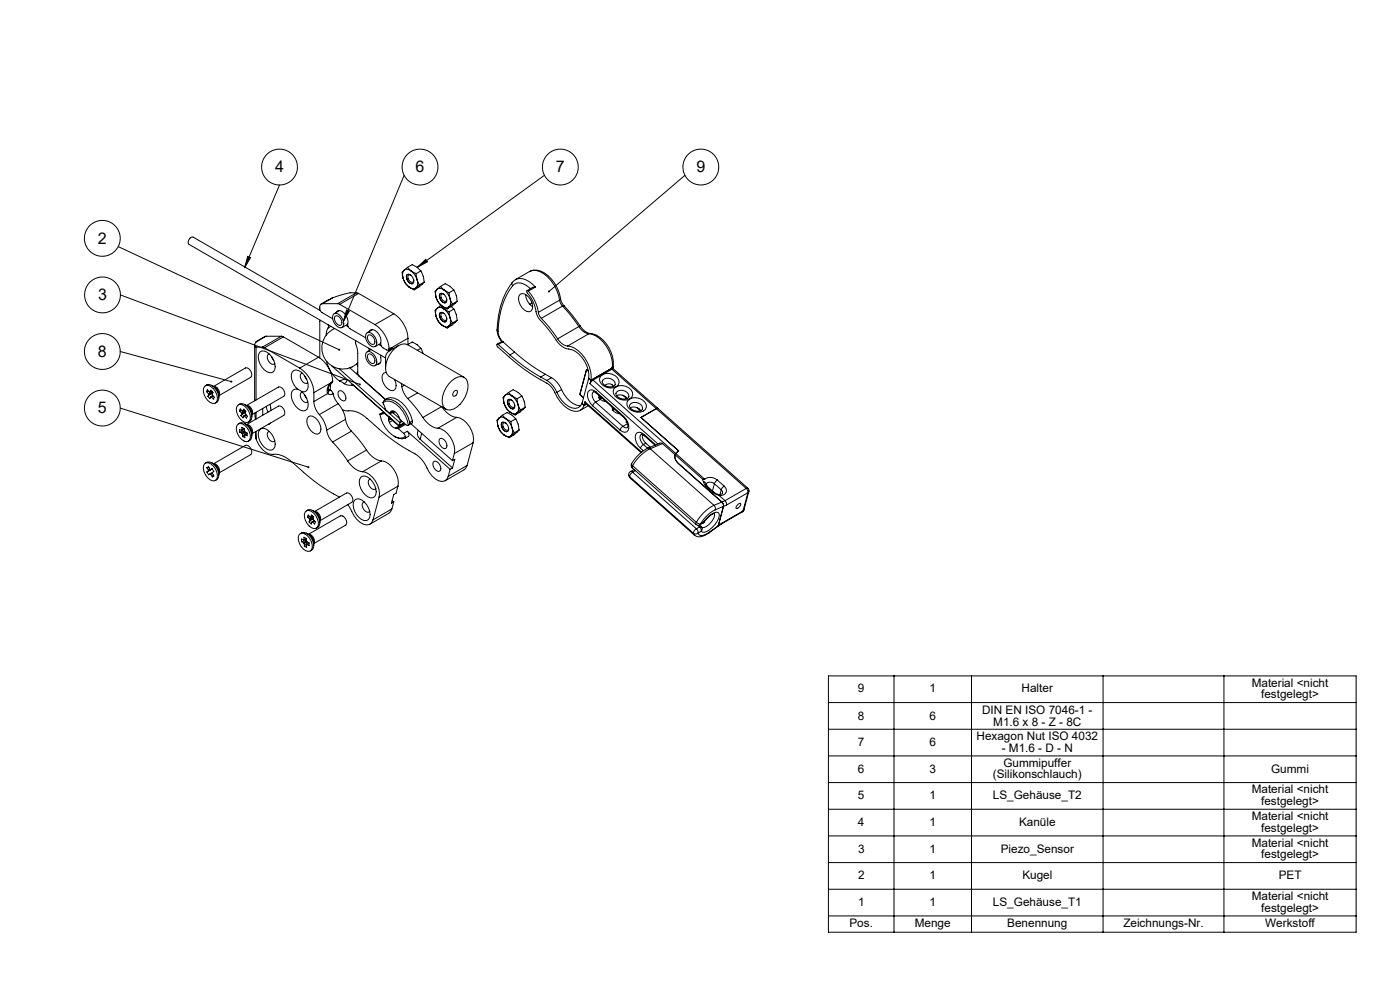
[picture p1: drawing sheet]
<svg xmlns="http://www.w3.org/2000/svg" width="420mm" height="297mm" viewBox="0 0 420 297" stroke-linecap="round" stroke-linejoin="round" font-family="sans-serif">
<g fill="none" stroke="#000" stroke-width=".3">
<path d="M83.9 55.4l-10.5 24.9M121.2 52.5l-18.2 43.8M163.3 52.5l-38.1 27.6M205.5 52.5l-40.8 34.8M35.5 73.9l66.2 30.9M74.3 76.9l.9 .3-1.8 3.1zM36.1 88.4l71.8 26.8M96.1 93.1l-38.1-22a1.44 1.44 0 0 0-1.3 2.1l59 34.1M96.1 96l-.2 .4v10.9M96.7 91a1.55 1.55 0 0 0-.1 2.7l3.2 1.8M98.4 97.3v1M98.4 98.3l-.4 .9-.2 1.2"/>
<path d="M98.6 89.8l-2.2 1.3M99.3 97.8l-.9 .5M99.8 89.2l-3.1 1.8M99.8 89.2l-1.2 .7M100.3 94a2.86 2.86 0 0 1 2.7 3.7l-.3 .5a2.86 2.86 0 0 1-2.8-3.8zM100.4 98.5a6.3 6.3 0 0 0-2.8 9.3 6.3 6.3 0 0 0 9.7 1M100.7 94.7a1.85 1.85 0 0 1 1.6 2.8 1.85 1.85 0 0 1-1.6-2.8zM100.9 93.6l.4-.5a3.1 3.1 0 0 1 3 4 1.46 1.46 0 0 0 .7 1.4l4.7 2.7M101.3 91l.6 .2M101.3 91h-4.6M101.9 93.1l-1.6 .9M101.9 91.2l10.6 6.1"/>
<path d="M103.8 97.5l.7 .4M104 92.9l.8 .3-1.8 3.1zM104.3 97.2l-1.6 1M107 87.7l.6 .2M107 87.7a18.8 18.8 0 0 0-7.2 1.5M107 87.7l-5.7 3.3M107.6 87.9l-5.7 3.3M107.6 87.9l10.5 6.1M110.2 99.7a2.86 2.86 0 0 1 2.7 3.7l-.3 .5a2.4 2.4 0 0 1-2.8-2.3v-1.5zM110.8 99.3l.4-.4a3.1 3.1 0 0 1 3 3.9 1.46 1.46 0 0 0 .7 1.4l1.1 .7a.44 .44 0 0 0 .5 0 .44 .44 0 0 0 .2-.5M111.8 98.8l-1.6 .9M112.5 97.3a9.4 9.4 0 0 1 4.2 7.1"/>
<path d="M118.1 94a9.4 9.4 0 0 1 4.3 7.4M118.1 94l-5.6 3.3M120.9 83.4a5.2 5.2 0 0 0 1.8 2.6M120.9 83.4l.7 1.6 1.1 1M121.2 81a1.63 1.63 0 0 1 2.1 .2M121.2 81a2.41 2.41 0 0 0-.3 2.4M121.2 81l-.6 .6 .3 1.8M122.2 82.2a1.85 1.85 0 0 1 1.6 2.8 1.85 1.85 0 0 1-1.6-2.8zM122.2 80.1l1.1 1.1M122.2 80.1l-1 .9M122.2 82.2a1.87 1.87 0 0 0 1.6 2.8M122.7 86a1.63 1.63 0 0 0 2.1 .2"/>
<path d="M122.7 86l1.5 .9M123.3 81.2a5.2 5.2 0 0 1 1.8 2.6M123.3 81.2l1.5 .8M123.3 82.5l-.7-.1a1.44 1.44 0 0 0 1.3 2.2l.2-.7M124.8 82l.3 1.8M124.8 86.2l-.6 .7M125.1 83.8a2.41 2.41 0 0 1-.3 2.4M125.1 83.8l.7 1.6M125.2 80.1l2.5-2.4 .6 .8zM125.2 80.1l-1.5-.8-1.5 .8M125.2 80.1l1.1 1.1M125.8 85.4l-1 .8"/>
<path d="M126.3 81.2a6.9 6.9 0 0 1 1 3.4M126.3 81.2l-1.5 .8M127.3 84.6l-1.6 1.4-1.5 .9M127.3 84.6l-1.5 .8M130.8 89.1a5.2 5.2 0 0 0 1.8 2.7M130.8 89.1l.7 1.6 1.1 1.1M130.8 94.8a5.2 5.2 0 0 0 1.8 2.7M130.8 94.8l.7 1.6 1.1 1.1M131.1 86.7a1.63 1.63 0 0 1 2.1 .2M131.1 86.7a2.41 2.41 0 0 0-.3 2.4M131.1 86.7l-.6 .6 .3 1.8M131.1 92.4a1.63 1.63 0 0 1 2.1 .2"/>
<path d="M131.1 92.4a2.41 2.41 0 0 0-.3 2.4M131.1 92.4l-.6 .6 .3 1.8M132.1 87.9a1.85 1.85 0 0 1 1.6 2.8 1.85 1.85 0 0 1-1.6-2.8zM132.1 93.7a1.85 1.85 0 0 1 1.6 2.7 1.85 1.85 0 0 1-1.6-2.7zM132.1 85.9l1.1 1M132.1 85.9l1.5-.9 1.5 .9 1.1 1M132.1 91.6l1.1 1M132.1 85.9l-1 .8M132.1 91.6l-1 .8M132.1 87.9a1.87 1.87 0 0 0 1.6 2.8M132.1 93.7a1.87 1.87 0 0 0 1.6 2.7M132.3 91.5l-.2 .1"/>
<path d="M132.6 91.8a1.63 1.63 0 0 0 2.1 .2M132.6 91.8l1.5 .8M132.6 97.5a1.63 1.63 0 0 0 2.1 .2M132.6 97.5l1.5 .8M133.2 86.9a5.2 5.2 0 0 1 1.8 2.6M133.2 92.6a5.2 5.2 0 0 1 1.8 2.7M133.2 86.9l1.5 .8M133.2 92.6l1.5 .9M133.2 88.3l-.7-.2a1.44 1.44 0 0 0 1.3 2.2l.2-.7M133.2 94l-.7-.2a1.44 1.44 0 0 0 1.3 2.2l.2-.7M134.7 87.7l.3 1.8M134.7 93.5l.3 1.8"/>
<path d="M134.7 92l-.6 .6M134.7 97.7l-.6 .6M135 89.5a2.41 2.41 0 0 1-.3 2.5M135 89.5l.7 1.6M135 95.3a2.41 2.41 0 0 1-.3 2.4M135 95.3l.7 1.5M135.4 91.9l.8 .7M135.7 91.1l-1 .9M135.7 96.8l-1 .9M136.2 86.9a6.9 6.9 0 0 1 1 3.4M136.2 92.6a6.9 6.9 0 0 1 1 3.4M136.2 86.9l-1.5 .8"/>
<path d="M136.2 92.6l-1.5 .9M137.2 90.3l-1.6 1.5-1.5 .8M137.2 96l-1.6 1.5-1.5 .8M137.2 90.3l-1.5 .8M137.2 96l-1.5 .8M149.1 98.9a5.1 5.1 0 0 0 1.5 3.5M149.1 98.9l.3 .4M149.4 99.3a4.4 4.4 0 0 0 1.5 3.1M153.7 84.6a23.3 23.3 0 0 0-4.6 14.3M153.7 84.6l-.1 .5 .2 .5M153.8 85.6a22.9 22.9 0 0 0-4.4 13.7M153.8 85.6a3 3 0 0 1 4.2 0l1.1 .9"/>
<path d="M154.8 83.8l-1.1 .8M156.1 88.2a2.1 2.1 0 0 1 2.6 1 3.4 3.4 0 0 1 .6 4 2.1 2.1 0 0 1-2.7-1 3.4 3.4 0 0 1-.5-4zM157.7 88.3a4.7 4.7 0 0 0 2.1 3.6M158.5 87.3l-.4-.2-.1 .4a13.2 13.2 0 0 1 3.1 6.9 11.9 11.9 0 0 0 2.9 3.7l1.2 1.5a13.4 13.4 0 0 0 4 4.6l.4 .2a8 8 0 0 1 7 9M158.5 87.3a12.2 12.2 0 0 1 3 6.3M158.8 81.4a4.6 4.6 0 0 1 5.6 1.2 11.6 11.6 0 0 1 3.8 6.9M159.6 90.8l-.7 .4M160.6 86l-.9 .2-1.6 .9M160.6 86a5.5 5.5 0 0 0-5.9-2.3l4.2-2.3a4 4 0 0 1 4.2 .7 12.1 12.1 0 0 1 4.8 7.8M160.6 86l-2.1 1.3M161.5 93.6l.3 1 .6 .8M162.4 95.4l2.5 2.9 2.4 3.2"/>
<path d="M167.9 89.9l.3 1 .6 .8M167.9 89.9l-6.4 3.7M168.2 89.5l.4 1.2 .6 .9M168.2 89.5l-.3 .4M168.8 91.7l2.5 2.9 2.4 3.3M168.8 91.7l-6.4 3.7M169.2 91.6l-.4 .1M169.2 91.6l2.4 2.7 2.4 3.4M173.7 97.9a4.3 4.3 0 0 0 3 2.1M173.7 97.9l-6.4 3.6M174 97.7l-.3 .2M174 97.7a4.6 4.6 0 0 0 3 2.2"/>
<path d="M177 99.9l-.3 .1M177 99.9a9 9 0 0 1 7 8.2l-.1 1.9M36.1 105.3l33.3 9.1M61.3 115.8a1.81 1.81 0 0 1 2.7 .7 3.8 3.8 0 0 1 .9 4.1 1.81 1.81 0 0 1-2.6-.6 3.8 3.8 0 0 1-1-4.2zM61.6 115.6a1.81 1.81 0 0 1 2.8 .6 3.1 3.1 0 0 1 .6 4.4l-.4 .2M61.9 117.4l.3-.6 .8 .7M61.9 117.4l.6 .6M62.3 118.8l.7 .7 .2-.6M62.5 118l.1 .3M62.6 118.3l-.3 .5M62.7 117.3l-.8 .1M63 117.5l.3-.6 .6 .7-.2 .8 .6 .7-.3 .5-.6-.6"/>
<path d="M63.2 118.9l.2 .1M63.5 117.2l-.5 .3M63.5 115.5a3.3 3.3 0 0 1 2.2 3.7M63.6 117.3h-.3M63.7 117.5l-1.2 .5M63.8 117.5l-1.2 .8M63.8 118.6l-.6 .3M63.8 117.6l-1.5 1.2M63.9 118.6l-.5 .4M64.1 115.8l9.5-5.5a1.82 1.82 0 0 1 1.6 2.8l-9.5 5.5a1.97 1.97 0 0 0-1.6-2.8zM76.4 103.4v16.7M76.8 102.5l-.4 .6v.5l.4 .4"/>
<path d="M76.8 104v15.9M76.8 104h1.9M78 105.5a2.07 2.07 0 0 1 2.8 .6 4.3 4.3 0 0 1 1.3 5.3 2.07 2.07 0 0 1-2.9-.6 4.3 4.3 0 0 1-1.2-5.3zM78.7 104l.7 .2M79.4 104.2l10.5 6.1M79.8 100.8l-3 1.7M80.8 106.1l-.3 .1a1.96 1.96 0 0 0 1.7 2.9l.2-.2M81.4 106.8l.7 1.2M84.4 100.8l.6 .2M84.4 100.8l-5.7 3.2M84.4 100.8h-4.6M85 101l-5.6 3.2"/>
<path d="M85 101l10.6 6.1M89.3 116.7a1.43 1.43 0 0 0-1.9 1.4 5.1 5.1 0 0 0 3.6 5.1 1.64 1.64 0 0 0 1.4-2.2 5.8 5.8 0 0 0-1.9-3.6M89.3 116.7a4.8 4.8 0 0 1-1.6-5.2 1.72 1.72 0 0 1 2.6 0 5 5 0 0 1 1.9 5.2l-.4 .5-.6 .2h-.7M89.3 116.7l1.2 .7M89.9 110.3a9.4 9.4 0 0 1 4.3 7.4M90.7 111.8l-.3 .1a1.96 1.96 0 0 0 1.7 3l.2-.3M90.7 117.5l-.3 .1a1.96 1.96 0 0 0 1.7 3l.2-.3M91.3 112.5l.7 1.2M91.3 118.3l.7 1.1M94.2 117.7v2.6M95.6 107.1a9.4 9.4 0 0 1 4.2 7.1M95.6 107.1l-5.7 3.2"/>
<path d="M98 108.3l.2 .7a9.6 9.6 0 0 0 3.7 5.2M98.3 118a1.33 1.33 0 0 0 1.6 0M98.3 118l-4.1 2.3M98.4 116.5l.8 .5M99.1 114.8l.1 .3a2.45 2.45 0 0 0-.7 1.9M99.1 114.8a3.1 3.1 0 0 0-.8 3.2M99.1 114.8l-4.9 2.9M99.2 117l.7 1M99.2 117h-.8l.1 .5-.2 .5M99.2 115.1l-.1 1.8M99.6 109.7l17.1 15.2M99.8 114.2l-.1 .4-.6 .6"/>
<path d="M99.8 114.2l-.7 .6M99.9 118l.6 1.6 1 1.4M101.7 117.1a1.96 1.96 0 0 1 1.7 3 1.96 1.96 0 0 1-1.7-3zM101.7 110.5l18.3 16.2M101.9 114.2l1.4 .8M101.9 114.2l1.1-.5 .9 .1 .1 .4-.7 .8M103.3 115a3.2 3.2 0 0 0 2.3 .4M105 110.3l10.4 9.2M105.6 115.4l.6 .2 8.2 7.3M105.8 115.2l-.2 .2M106.8 102.1a2.07 2.07 0 0 0 .3 2l.2 1.5v6.3l.5 .9M107.1 109l.2 .7"/>
<path d="M107.3 111.5l-.4 .5M107.7 112.6h-.1M110.2 105.4a2.86 2.86 0 0 1 2.7 3.8l-.3 .4a2.86 2.86 0 0 1-2.8-3.8zM110.6 100.4a1.85 1.85 0 0 1 1.6 2.8 1.85 1.85 0 0 1-1.6-2.8zM110.6 106.1a1.85 1.85 0 0 1 1.6 2.8 1.85 1.85 0 0 1-1.6-2.8zM110.6 104.4l.2 .7M111.3 104.8l-1.1 .6M113.7 103.2l.7 .4M114.2 108.6l-1.6 1M114.2 102.9l-1.6 1M114.4 106.5l-.2 .5a1.58 1.58 0 0 1-1 2.2M115.3 119.5l.3 .2"/>
<path d="M115.9 111.6h-.2a1.66 1.66 0 0 0-1 2.4 4 4 0 0 0 3.1 3.1 1.66 1.66 0 0 0 .9-2.4l-.3-1M116.2 119.4a4.2 4.2 0 0 1 4.3 1.3 10.8 10.8 0 0 1 3.2 5.4M116.2 119.4l-.8 .5M116.2 119.4h.1M116.8 104.8l.1 .3-.3-.2M116.8 104.8h.1M116.8 104.8l-.3 .1M117.4 104.3l-.7 .1M117.4 104.3l-.6 .5M117.4 104.3l.6 .2M119.6 103.6l-2.9 1.6a2.34 2.34 0 0 0-1 1.9v3.2M120.4 114.9l.2 1"/>
<path d="M120.6 115.9a6.5 6.5 0 0 0 1.7 3.6M121.3 115.5l-.7 .4M122.3 119.5l2.4 2.6 2.2 3M122.4 103.2l1.3-.7 1.5 .8 1.1 1.1M122.4 101.4l-5 2.9M122.4 101.4v2M125.3 117.7l-3 1.8M126.3 104.4l.7 1.6M126.3 104.4l-1.1 .6M135.5 114.1a3.1 3.1 0 0 1 4.3-.6 6 6 0 0 1-.9 6.6 5.3 5.3 0 0 1-4.6 2.7 2.57 2.57 0 0 1-1.7-2.9 8.7 8.7 0 0 1 2.9-5.8zM136.3 117.3l.7-.3a1.15 1.15 0 0 1-1 1.7l-.2-.4zM139.3 113.1l-17-9.8a3.1 3.1 0 0 0-3.8 1 7.6 7.6 0 0 0-2.4 7.8l.7 .7 17 9.8"/>
<path d="M149.5 103.3h-.5l.3 .6 3.5 3.1a62.6 62.6 0 0 0 12 8.3l.9 1.1a13.9 13.9 0 0 0 5.5 6.5 2.79 2.79 0 0 0 4.1-1.4M149.5 103.3l3.5 3.1M150.9 102.4l-.3-.1-1.5 .9M150.9 102.4l3.5 3.1M150.9 102.4l-1.4 .9M151.5 118.5a1.63 1.63 0 0 1 2.1 .2M151.5 118.5a2.41 2.41 0 0 0-.3 2.4M151.5 118.5l-.6 .6 .3 1.8M152.5 119.7a1.85 1.85 0 0 1 1.6 2.8 1.85 1.85 0 0 1-1.6-2.8zM152.5 117.6l1.1 1.1M152.5 117.6l1.5-.8 1.5 .8 1.1 1.1M152.5 117.6l-1 .9"/>
<path d="M152.5 119.7a1.87 1.87 0 0 0 1.6 2.8M153 106.4a52.4 52.4 0 0 0 9.2 6.6M153.6 118.7a5.2 5.2 0 0 1 1.8 2.6M153.6 118.7l1.5 .8M154.4 105.5a52.4 52.4 0 0 0 9.2 6.7M154.4 105.5l-1.4 .9M155.1 119.5l.3 1.8M156.6 118.7a6.9 6.9 0 0 1 1 3.4M156.6 118.7l-1.5 .8M162.2 113l1.8 1M163.6 112.2l1.9 1M163.6 112.2l-1.4 .8"/>
<path d="M164 114a7.6 7.6 0 0 1 3.1 3.6M165.5 113.2a7.6 7.6 0 0 1 3 3.6M165.5 113.2l-1.5 .8M167.1 117.6a7.2 7.2 0 0 0 5.5 4.8l.8-.2 .7-.5 .5-.8M167.3 101.5a4.3 4.3 0 0 0 3 2.2M168.5 116.8a7 7 0 0 0 5.7 4.8M168.5 116.8l-1.4 .8M170.3 103.7a8.6 8.6 0 0 1 6.5 6.3l.4 1.4 .1 2.6M176.5 111.2l-.5-.5-2 7.5 1 1M176.6 113.4l-2 7.5M176.6 113.4l.7 .6M176.7 100a8.6 8.6 0 0 1 6.5 6.4l.4 1.4v2.5"/>
<path d="M176.7 100l-6.4 3.7M177 115l20.4 18.1M177.3 114l-.3 1M177.9 113.9l-.9 1.1M177.9 113.9l33.5 29.7M178.9 117.5l-.7-.5-.8-.2-.6 .2a2.37 2.37 0 0 0-.2 3l1.2 1.6M178.9 117.5v.3M178.9 117.5l8.2 7.3M178.9 117.8l-.8-.4a2.14 2.14 0 0 0 .6 3.1M178.9 117.8l8.2 7.3M178.9 117.8v.1M179.6 118.5l.5 1.2"/>
<path d="M180.1 119.7l1.6 .6M180.1 119.7l-1.4 .8M180.1 118.9l-.4 .2M180.3 119.1l-.7 .2M180.6 119.2l-.6 .4M180.7 112.3a1.84 1.84 0 0 0-.9 1.8 1.84 1.84 0 0 0 1.3 1.5 3.8 3.8 0 0 0 3.7 .3M180.7 112.3a3.4 3.4 0 0 1 5 2.4l-.3 .7-.6 .5M180.7 112.3l-2.8 1.6M181.6 115.4l1-.4a1.4 1.4 0 0 1 1.4 .8M183.6 110.6l-2.9 1.7M183.6 110.6l13.3 11.9M183.6 110.3v.3"/>
<path d="M183.6 110.3l-6.3 3.7M183.8 110.4l13.6 12M183.9 109.9l-.3 .4M183.9 109.9l-.3 .7M184.5 115.3v.1a2.36 2.36 0 0 1-3.8-1.1 2.11 2.11 0 0 1 2.3-.9 2.11 2.11 0 0 1 1.5 1.9M184.8 115.9a1.84 1.84 0 0 0-.9 1.8 1.84 1.84 0 0 0 1.3 1.6 3.8 3.8 0 0 0 3.7 .3M184.8 115.9a3.4 3.4 0 0 1 5 2.4l-.3 .7-.6 .6M184.9 117.6a2.15 2.15 0 0 1 2.3-.5 2.15 2.15 0 0 1 1.4 1.9 2.36 2.36 0 0 1-3.8-1.1zM185 118.6a2.52 2.52 0 0 1 3.1 .8M186.9 118.5l1.1 1M36.1 122.3l56.4 17.7M61.4 139a1.83 1.83 0 0 1 2.6 .7 3.7 3.7 0 0 1 .9 4.1 1.83 1.83 0 0 1-2.7-.7 3.7 3.7 0 0 1-.8-4.1z"/>
<path d="M61.6 138.8a1.82 1.82 0 0 1 2.8 .6 3.1 3.1 0 0 1 .6 4.3l-.4 .3M63.5 138.7a3.3 3.3 0 0 1 2.2 3.7M64.1 139l9.5-5.5a1.85 1.85 0 0 1 1.6 2.7l-9.5 5.6a1.97 1.97 0 0 0-1.6-2.8zM71.4 121.4a2.16 2.16 0 0 1 2.7 1.1 3.3 3.3 0 0 1 .5 4 2.16 2.16 0 0 1-2.7-1.1 3.3 3.3 0 0 1-.5-4zM71.5 127a2.35 2.35 0 0 1 2.7 1.3 3.1 3.1 0 0 1 .3 3.9 2.35 2.35 0 0 1-2.7-1.2 3.1 3.1 0 0 1-.3-4zM71.5 127a1.73 1.73 0 0 1 2.5 .3 4.2 4.2 0 0 1 1.4 4.2l-.9 .7M71.5 121.3a1.66 1.66 0 0 1 2.3 .2 3.6 3.6 0 0 1 1.2 4.7l-.5 .3M71.8 123.1l.3-.6 .8 .7M71.8 123.1l.6 .6M71.9 129.5l.7 .3M72.3 124.6l.6 .6 .2-.5M72.4 123.7l.1 .3"/>
<path d="M72.5 129l-.6-.3v.8M72.5 124l-.2 .6M72.6 129.8l.1 .3M72.6 123.1h-.8M72.6 128.9l-.1 .1M72.6 128.9l.7-.3-.8 .4M72.6 128.9v-.8l.6 .3 .1 .8M72.7 130.1l.1 .7M72.9 123.2l.2-.6 .6 .7M73.1 124.7h.2M73.3 129.2l-1.4 .3M73.3 129.2l.8 .6 .1 .8-.7-.3"/>
<path d="M73.4 122.9l-.5 .3M73.4 130.4l.1 .8-.7-.4M73.4 129.4l-.8 .4M73.4 126.9a3.3 3.3 0 0 1 2.2 3.7M73.4 121.2a3.3 3.3 0 0 1 2.2 3.7M73.5 130.3l-.1 .1M73.5 123h-.4M73.5 129.5l-.8 .6M73.7 123.2l-1.3 .5M73.7 123.4l-1.4 1.2M73.7 123.3l-1.2 .7M73.7 123.3l-.2 .5 .7 .9-.3 .6-.6-.6"/>
<path d="M73.8 124.3l-.7 .4M73.8 129.6l-1 1.2M73.8 124.3l-.5 .4M74 121.5l9.5-5.5a1.85 1.85 0 0 1 1.6 2.8l-9.5 5.5a1.97 1.97 0 0 0-1.6-2.8zM74.1 129.9l-.6 .4M75.6 130a1.97 1.97 0 0 0-1.6-2.8l9.5-5.5a1.85 1.85 0 0 1 1.6 2.8l-9.5 5.5M76.4 123.8l.2 1.9M76.7 129.4l.1 2.1M76.8 131.5a6 6 0 0 0 5.1 4.7 7.3 7.3 0 0 1 5.6 2.2l3.6 3.1a52.6 52.6 0 0 0 10.7 7.5M76.8 123.6v2M76.8 129.3v2.2M78 128.7a2.07 2.07 0 0 1 2.8 .6 4.3 4.3 0 0 1 1.3 5.3 2.07 2.07 0 0 1-2.9-.6 4.3 4.3 0 0 1-1.2-5.3z"/>
<path d="M78.8 122.4v2M79.9 121.8l.6 1.7M80.8 129.3l-.3 .1a1.96 1.96 0 0 0 1.7 2.9l.2-.2M80.9 121.2l.3 1.8M81.1 126.8l-.6 .4M92.5 124.9a2.1 2.1 0 0 1 2.7 1 3.4 3.4 0 0 1 .6 4 2.1 2.1 0 0 1-2.7-1 3.4 3.4 0 0 1-.6-4zM94.2 120.3a6.3 6.3 0 0 0 1.6 4M95.8 124.3a9 9 0 0 1 2.2 4.6M98 128.9a6.5 6.5 0 0 0 1.8 3.6M99.8 132.5l2.3 2.7 2.2 2.9M101.5 121a9 9 0 0 1 2.2 4.7M101.5 121l-5.7 3.3"/>
<path d="M102.7 122.8a4.6 4.6 0 0 0 3.1 .3l1.4 .4 1.5 .8 4.9 4.2a64.4 64.4 0 0 0 11.9 8.3l1 1 1.3 1.8a6.8 6.8 0 0 0 4.8 4.7l.8-.2 .7-.5 .4-.8M103.7 125.7a6.5 6.5 0 0 0 1.7 3.5M103.7 125.7l-5.7 3.2M104.3 138.1a6.4 6.4 0 0 0 4.5 3.3M105.4 129.2l2.4 2.7 2.1 3M105.4 129.2l-5.6 3.3M109.9 134.9a6.4 6.4 0 0 0 4.6 3.2M109.9 134.9l-5.6 3.2M114.3 124.1h-.2a8.4 8.4 0 0 0 5.7 7.2l1-.1 .8-.4M114.4 122.9l.3 .2M114.4 122.9h.1M114.5 138.1a6.9 6.9 0 0 1 4.9 7.6"/>
<path d="M114.5 138.1l-5.7 3.3M114.9 120.6a3.2 3.2 0 0 1 3.9 .6 9.9 9.9 0 0 1 3.7 6.2M114.9 120.6l.4-.6a3 3 0 0 1 3.3 .3 10.2 10.2 0 0 1 4.3 6.3M114.9 120.6l.8 2.2 1.2 1h.3M115.1 123.5l-1.1 .6M115.2 123.5l-.9 .6M115.4 123.7l-.2 .2M115.4 123.9l-1.1 .2M115.4 123.9l1.1 1M115.6 123.9h-.2M116.5 124.9l.2 .5M116.6 126l.2 .6"/>
<path d="M116.6 124.8l-.1 .1M116.7 125.4l.2-.2 2.8 2.5M116.7 125.4l-.1 .6M116.7 124.9l.2 .3M116.7 124.9l3 2.7M116.8 126.6a2.4 2.4 0 0 0 1.9 1.7M117.2 123.8l.1-.6a2.79 2.79 0 0 1 2.7 2.5l1.9 1.7h.6M117.2 123.8l1-.5-1.1 .6M117.3 125.6l-.7 .4M117.8 126l-1 .6M117.9 123.7l-.9 .3M117.9 123.7l2 1.8"/>
<path d="M118.2 130.7a3.7 3.7 0 0 0 3.5 .6M118.5 123.4l-.6 .3M119.2 128.3l.3 .2M119.2 128.3h-.5M119.5 128.5l1.6 1.4M119.7 127.6v.1M120 126.7l-.3 .9M120.1 125.7l-.1 1M120.7 126.3l-.7 .4M120.9 127h-.1M120.9 127l-2.2 1.3M121.1 129.9l.5 .9"/>
<path d="M121.2 126.7l-1.5 .9M121.2 126.8l-1.5 .9M121.4 127h-.5M121.4 127l-2.2 1.3M121.4 126.9v.1M121.4 127h.1M121.6 130.8l.1 .5M121.7 127.2l-2.2 1.3M122.2 129.2a1.11 1.11 0 0 1 .3 1.6l-.8 .5M122.2 129.2l12.8 11.5M122.2 129.2l-1.1 .7M122.9 126.6l-.4 .8"/>
<path d="M123.3 127l12.4 11.1M123.7 126.1v.6l-1.2 .8M123.7 126.1l-.8 .5M125.4 128.9l-.1 1.5 .7 1.2M126 131.6l9.7 8.6M126.5 129.9l-.5 1.7M126.9 125.1a6.4 6.4 0 0 0 4.5 3.2M130.2 138.3a1.96 1.96 0 0 1 1.7 2.9 1.96 1.96 0 0 1-1.7-2.9zM131.4 128.3a6.9 6.9 0 0 1 4.9 7.6M132 131.4a1.96 1.96 0 0 1 1.7 3 1.96 1.96 0 0 1-1.7-3zM132.5 121.9l-5.6 3.2M132.5 121.9a6.4 6.4 0 0 0 4.5 3.2"/>
<path d="M135.7 138.1l.7-.5-.7 2.6M136.3 135.9l-.6 2.2M137 125.1a6.9 6.9 0 0 1 5 7.6M137 125.1l-5.6 3.2M140.1 139.5l-.4 .8-.5 .5-5.6 3.3M140.1 139.5l-5.6 3.3M142 132.7l-5.7 3.2M142 132.7l-1.9 6.8M149.4 127.7a5.2 5.2 0 0 0 1.8 2.7M149.4 127.7l.7 1.6 1.1 1.1M149.7 125.3a1.63 1.63 0 0 1 2.1 .2M149.7 125.3a2.41 2.41 0 0 0-.3 2.4"/>
<path d="M149.7 125.3l-.6 .6 .3 1.8M150.7 126.6a1.85 1.85 0 0 1 1.6 2.7 1.85 1.85 0 0 1-1.6-2.7zM150.7 124.5l1.1 1M150.7 124.5l1.4-.9 1.5 .9 1.1 1M150.7 124.5l-1 .8M150.7 126.5a1.87 1.87 0 0 0 1.6 2.8M151.2 130.4a1.63 1.63 0 0 0 2.1 .2M151.2 130.4l1.5 .8M151.2 120.9a5.2 5.2 0 0 0 1.8 2.6M151.2 120.9l.7 1.6 1.1 1M151.8 125.5a5.2 5.2 0 0 1 1.8 2.6M151.8 125.5l1.5 .8"/>
<path d="M151.8 126.9l-.7-.2a1.44 1.44 0 0 0 1.2 2.2l.3-.7M153 123.5a1.63 1.63 0 0 0 2.1 .2M153 123.5l1.5 .9M153.3 126.3l.3 1.8M153.3 130.6l-.6 .6M153.6 128.1a2.41 2.41 0 0 1-.3 2.5M153.6 128.1l.7 1.6M153.6 120l-.7-.1a1.44 1.44 0 0 0 1.3 2.2l.2-.7M154.3 129.7l-1 .9M154.7 125.5a6.9 6.9 0 0 1 1 3.4M154.7 125.5l-1.4 .8M155.1 123.7l-.6 .7"/>
<path d="M155.4 121.3a2.41 2.41 0 0 1-.3 2.4M155.4 121.3l.7 1.6M155.7 128.9l-1.6 1.5-1.4 .8M155.7 128.9l-1.4 .8M156.1 122.9l-1 .8M157.6 122.1l-1.6 1.4-1.5 .9M157.6 122.1l-1.5 .8M174.6 120.9l.7 .6M175.5 120.4l-.2 1.1M175.5 120.4l.1 .4 16.7 14.8M175.5 120.4l17 15.1M175.9 121.1l-.6 .4"/>
<path d="M176.5 121.6l-2.4 1.4M177.8 121.6l8.2 7.3M178.7 120.5l-.9 1.1M178.7 120.5l8.2 7.3M183.7 122a2.01 2.01 0 0 0 2.1 2M184.2 122.5l-.4 .2M184.4 122.7l-.7 .2M186.9 127.8l-.9 1.1M187.1 124.8a4.2 4.2 0 0 1 1.4 4.2l-.5 .4-.6 .2-1.4-.7M187.1 124.8v.3M187.1 125.1a2.77 2.77 0 0 1 1.1 3h-.8l-.5-.3M188 126.3l-.2 .1"/>
<path d="M188.2 126.4l-.4 .2M188.3 127l-1.4 .8M188.3 120.1a3.4 3.4 0 0 1 5.6 1.9 2.98 2.98 0 0 1-4.6 .9 1.99 1.99 0 0 1-1-2.8zM188.9 121.5a2.09 2.09 0 0 1 2.3-.8 2.09 2.09 0 0 1 1.5 1.9 2.36 2.36 0 0 1-3.8-1.1M189.1 122.2a2.45 2.45 0 0 1 3.1 .8M189.5 139l-.1 .6 .3 .6M189.5 139l.3 .6M189.8 139.6l-.1 .6M189.8 139.6l19.1 16.9M191 122.1l1.1 1M192.1 134.3l.9 .8M192.7 130.2a2.65 2.65 0 0 0 1 2.6"/>
<path d="M193 133.2l-.9 1.1M193 133.2l1.3 1.2M193.2 130.2l-1.4-.7-.6 .2a2.37 2.37 0 0 0-.3 3l1.2 1.6M193.2 130.2l.1 .4M193.2 130.2l3.5 3.1M193.3 130.6l-.9-.5a2.14 2.14 0 0 0 .6 3.1M193.3 130.6l3.2 2.8M193.3 130.6h.1M193.7 132.8l-.7 .4M193.7 132.8l1.4 1.2M194.4 134.3a11.5 11.5 0 0 0-4.9 4.7M194.4 134.3l.7 .2"/>
<path d="M195.1 134.5a12.7 12.7 0 0 0-5.3 5.1M195.1 134.5l19.1 16.9M196.9 122.5l-4.6 2.6 11.3 10.1a2.14 2.14 0 0 0 0 3.8l13.2 11.7 .2 1.1-1.7 6M196.9 122.5l27 23.9M197.4 122.4l-.5 .1M197.4 122.4l26.9 23.9M198.8 132.9l-.8-.1-3.6 1.5M198.8 132.9l12.1 10.8M198.8 132.9l-3.7 1.6M62.1 140.2l.4-.3 .7 .9M62.1 140.2l.4 .7M62.1 140.2h.6"/>
<path d="M62.1 141.5l.5 .8 .4-.3M62.5 140.9v.3M62.5 141.2l-.4 .3M63 142l.2 .1M63.1 140.7l-.6 .2M63.2 140.8l.5-.3 .4 .8-.4 .3M63.2 142.1l.5 .8M63.7 140.5l-.5 .3M63.7 140.5l-1.2 .7M63.7 140.5l-1.6 1M63.7 141.6v.3M63.7 141.6l-.7 .4"/>
<path d="M63.7 141.8l-.5 .3M63.7 141.9l.5 .7-.5 .3M64 142.3l-.3 .6M90.1 159.9a1.75 1.75 0 0 1 2.5 .4 3.3 3.3 0 0 1 .9 4.6l-.4 .2M91.5 153.5a1.6 1.6 0 0 1 2.6 .3 4.1 4.1 0 0 1 1.2 4.1 1.6 1.6 0 0 1-2.6-.3 4.1 4.1 0 0 1-1.2-4.1zM91.9 153.1a1.76 1.76 0 0 1 2.6 .4 3.3 3.3 0 0 1 .8 4.5l-.4 .3M92 159.8a3.3 3.3 0 0 1 2.1 3.7M92.2 155l.6 .6M92.7 156.4l.7 .6 .2-.5M92.8 155.6l.1 .2M92.9 155.8l-.2 .6M93 154.9l-.8 .1"/>
<path d="M93.2 154.9l.2-.5 .7 .6-.2 .6 .7 .8-.2 .6-.6-.5M93.2 154.9l-.8-.5-.2 .6M93.8 156.5h-.2M93.8 154.7l-.6 .2M93.8 153a3.3 3.3 0 0 1 2.2 3.7M93.9 154.8l-.5 .1M94 155.3l-1.3 1.1M94 155.1l-1.1 .7M94.1 155l-1.3 .6M94.2 156l-.6 .5M94.3 156.1l-.5 .4M94.4 153.3l9.5-5.5a1.85 1.85 0 0 1 1.6 2.8l-9.5 5.5a1.97 1.97 0 0 0-1.6-2.8z"/>
<path d="M104.3 151.2l.9 1.4a6.8 6.8 0 0 0 4.8 4.7l.9-.1 .6-.6 .4-.8M106.4 149.8a2.07 2.07 0 0 1 2.9 .6 4.3 4.3 0 0 1 1.3 5.3 2.07 2.07 0 0 1-2.9-.6 4.3 4.3 0 0 1-1.3-5.3zM108.3 143a2.06 2.06 0 0 1 2.8 .6 4.3 4.3 0 0 1 1.3 5.3 2.07 2.07 0 0 1-2.9-.6 4.3 4.3 0 0 1-1.2-5.3zM108.8 141.4a6.9 6.9 0 0 1 4.9 7.6M109.3 150.4l-.3 .1a1.96 1.96 0 0 0 1.7 3l.2-.3M111.1 143.6l-.3 .1a1.96 1.96 0 0 0 1.7 2.9l.2-.2M113.7 149l-1.8 6.8M117.6 152.5l-.4 .9-.6 .4-5.6 3.3M117.6 152.5l-5.7 3.3M117.6 150l.5 .4M118.1 150.4l-.5 2.1M119.4 145.7l-5.7 3.3"/>
<path d="M119.4 145.7l-.6 2.1-.7 .4-.7 2.6 .7-.4M135 140.7l-.5 2.1M135.7 140.2l-.7 .5M188.6 142.4l.6 1M188.6 142.4l.3 .4M188.9 142.8l.3 .7 19.2 16.9-.4-.6M188.9 142.8l19.1 17M189.1 141.3l-.4 .5-.1 .6M189.1 141.3l.7 .2M189.7 140.2l19.1 17M189.8 141.5l-.7 .7-.2 .6M189.8 141.5l19.1 17"/>
<path d="M190.1 140.8l-1 .5M190.2 140.7l-.1 .1M190.3 140.7l-.2 .1M190.6 141l-.8 .5M208.8 157.2l.6 .2 .6-.1M208.9 156.5l1.3 .5M208.9 156.5l-.1 .7M208.9 158.5l-.7 .6-.2 .7M208.9 158.5l.5 .6v.7M209.3 157.4l.6 .5M209.4 159.8a1.08 1.08 0 0 1-1.4 0M209.8 157.4l.6 .5"/>
<path d="M209.9 157.9l.4 .7 .1 .6M209.9 157.9l-1 .6M210.2 157l-.2 .3M210.4 157.9l.3 .6-.3 .7M210.4 157.9h-.5M210.4 159.2l-1 .6M210.9 143.7l.2 .7M210.9 156.7l-.9 .6M211.1 156.5a4.9 4.9 0 0 1 4.4-2.9 2.08 2.08 0 0 1-.4 2.7 5.7 5.7 0 0 1-4.4 3.2l-.3-.3M211.1 156.5l-.2 .2M211.1 156.5l-.9 .5M211.1 144.4l.2 .7 .5 .6"/>
<path d="M211.1 144.4l.5 .3 .2 .6M211.3 156.4l-.4 .3M211.3 156.4l-.2 .1M211.4 143.6a3.1 3.1 0 0 1 3.8 .3M211.4 143.6l-.5 .1M211.8 145.7l2.1 1.9M212.2 145.7h-.4M212.2 145.7l2 1.9M212.2 145.7h.1M212.7 159.7a3.7 3.7 0 0 1-4.3 .7M212.8 159.5l-1.8 .9a1.16 1.16 0 0 1-1.6-.6M212.8 159.5l-.1 .2"/>
<path d="M213.9 147.6l1.8 .9M214.2 151.4a12.7 12.7 0 0 0-5.3 5.1M214.2 151.4l.4 .7v.7M214.2 153.8a3.2 3.2 0 0 1-1.6 3.5 1.89 1.89 0 0 1-2.1 .7M214.2 147.6h-.3M214.2 147.6l1.5 .6M214.3 153.9l-1.5 .8-1.5 1.7M214.3 145a1.39 1.39 0 0 0-1.3-.6 1.39 1.39 0 0 0-1.2 .9l.4 .4M214.3 145l2.1 1.8M214.3 145l-.6 2.1M214.6 152.8a10.6 10.6 0 0 0-4.4 4.2M215.2 143.9l-.9 1.1"/>
<path d="M215.2 143.9l2.1 1.8M215.6 148.2l.1 .3M215.7 148.5h.1M215.8 148.5l1.7 1.6M216.4 146.8l.4 .6-.1 .5-1.2 .3M216.4 146.8l-.4 1.4M216.5 156.8l-3.8 2.9M216.5 156.8l-3.7 2.7M217.3 145.7a1.62 1.62 0 0 1 .4 2 1.62 1.62 0 0 1-1.9 .8M217.3 145.7l-.9 1.1M217.5 150.1l.4 .6v.7M217.5 150.1l-3.3 1.3"/>
<path d="M217.9 151.4l-3.3 1.4M221.4 151.2l.7-.3a1.22 1.22 0 0 1-1.3 1.4zM222.7 153.4l-6.4 3.7M222.9 153.1l-.2 .3M222.9 153.1l-6.4 3.7M223.2 152.8l-.5 .6M223.2 152.8l-.3 .3M223.9 146.4l.4 .6 .1 .7M223.9 146.4l-6.4 3.7M224.3 146.3l.3 1M224.3 146.3l-.4 .1M224.4 147.7l-6.5 3.7"/>
<path d="M224.4 147.7l-1.5 5.4M224.6 147.3l-.2 .4M224.6 147.3l-1.4 5.5M89.7 160.3l.4-.4a2.49 2.49 0 0 1 2.8 1.4 2.97 2.97 0 0 1 .1 3.9 2.49 2.49 0 0 1-2.7-1.5 3.5 3.5 0 0 1-.6-3.4zM90.5 162.3l.6 .4M91.1 161.9l-.7-.4 .1 .8M91.1 162.7l.2 .2M91.2 161.8l-.1 .1M91.2 161.8v-.8l.7 .4 .2 1 .6 .3v.8l-.6-.3M91.2 161.8l.7-.3-.8 .4M91.3 162.9v.8M91.9 162l-1.4 .3"/>
<path d="M91.9 163.3l.1 .7-.7-.3M92 162.3l-.9 .4M92.1 163.2l-.2 .1M92.1 162.4l-.8 .5M92.3 162.5l-1 1.2M92.5 160.1l9.6-5.5a1.85 1.85 0 0 1 1.6 2.8l-9.6 5.5a1.97 1.97 0 0 0-1.6-2.8zM92.7 162.8l-.6 .4M248.5 202.6h158.3v76.8h-158.3zM248.5 210.6h158.3M248.5 218.6h158.3M268.2 202.6v76.8M291.5 202.6v76.8"/>
<path d="M330.9 202.6v76.8M367.2 202.6v76.8M248.5 226.5h158.3M248.5 234.5h158.3M248.5 242.5h158.3M248.5 250.5h158.3M248.5 258.5h158.3M248.5 266.5h158.3M248.5 274.5h158.3"/>
<circle cx="83.9" cy="50.1" r="5.4"/>
<circle cx="126" cy="50.1" r="5.4"/>
<circle cx="168.1" cy="50.1" r="5.4"/>
<circle cx="210.3" cy="50.1" r="5.4"/>
<circle cx="30.7" cy="71.4" r="5.4"/>
<circle cx="30.8" cy="88.4" r="5.4"/>
<circle cx="30.7" cy="105.3" r="5.4"/>
<circle cx="30.7" cy="122.3" r="5.4"/>
</g>
<path d="M164.5 87.1v.4l.2-.2-.2 .2a.31 .31 0 0 0 .4 .1 .31 .31 0 0 0 0-.4 .31 .31 0 0 0-.4-.1zM125.2 80.1l2.5-2.4 .6 .8zM74.3 76.9l.9 .3-1.8 3.1zM104 92.9l.8 .3-1.8 3.1zM107.8 115l-.1 .4h.4l.1-.1-.3-.1 .3 .1v-.3zM92.3 139.8v.4h.4l.1-.1-.3-.1 .3 .1v-.3zM69.2 114.2v.4h.4l.1-.1-.3-.1 .3 .1-.1-.3zM101.5 104.6l.1 .5 .4-.1-.3-.2 .3 .1-.1-.3z" fill="#000"/>
<g font-size="4.8">
<text x="82.5" y="51.7">4</text>
<text x="124.7" y="51.7">6</text>
<text x="166.8" y="51.7">7</text>
<text x="208.9" y="51.7">9</text>
<text x="29.4" y="73">2</text>
<text x="29.4" y="90">3</text>
<text x="29.4" y="106.9">8</text>
<text x="29.4" y="123.9">5</text>
</g>
<g font-size="3.5">
<text x="257.4" y="207.5">9</text>
<text x="278.9" y="207.5">1</text>
<text x="306.5" y="207.5">Halter</text>
<text x="375.5" y="205.8">Material &lt;nicht</text>
<text x="378.3" y="209.3">festgelegt&gt;</text>
<text x="257.4" y="215.9">8</text>
<text x="278.9" y="215.9">6</text>
<text x="294.6" y="214.1">DIN EN ISO 7046-1 -</text>
<text x="293" y="221.8">Hexagon Nut ISO 4032</text>
<text x="298" y="217.6">M1.6 x 8 - Z - 8C</text>
<text x="257.4" y="223.5">7</text>
<text x="278.9" y="223.5">6</text>
<text x="300.5" y="225.3">- M1.6 - D - N</text>
<text x="257.4" y="231.5">6</text>
<text x="278.9" y="231.5">3</text>
<text x="297.9" y="233.3">(Silikonschlauch)</text>
<text x="301" y="229.8">Gummipuffer</text>
<text x="381.3" y="231.5">Gummi</text>
<text x="257.4" y="239.5">5</text>
<text x="278.9" y="239.5">1</text>
<text x="297.9" y="239.5">LS_Gehäuse_T2</text>
<text x="375.5" y="237.7">Material &lt;nicht</text>
<text x="375.5" y="245.7">Material &lt;nicht</text>
<text x="378.4" y="241.3">festgelegt&gt;</text>
<text x="257.4" y="247.5">4</text>
<text x="278.9" y="247.5">1</text>
<text x="305.7" y="247.5">Kanüle</text>
<text x="378.4" y="249.3">festgelegt&gt;</text>
<text x="257.4" y="255.5">3</text>
<text x="278.9" y="255.5">1</text>
<text x="300.2" y="255.5">Piezo_Sensor</text>
<text x="375.5" y="253.7">Material &lt;nicht</text>
<text x="378.4" y="257.3">festgelegt&gt;</text>
<text x="257.4" y="263.5">2</text>
<text x="278.9" y="263.5">1</text>
<text x="306.7" y="263.5">Kugel</text>
<text x="383.6" y="263.5">PET</text>
<text x="375.5" y="269.7">Material &lt;nicht</text>
<text x="257.4" y="271.5">1</text>
<text x="278.9" y="271.5">1</text>
<text x="297.9" y="271.5">LS_Gehäuse_T1</text>
<text x="378.4" y="273.3">festgelegt&gt;</text>
<text x="254.8" y="277.9">Pos.</text>
<text x="274.4" y="277.9">Menge</text>
<text x="302.2" y="277.9">Benennung</text>
<text x="337" y="277.9">Zeichnungs-Nr.</text>
<text x="379.6" y="277.9">Werkstoff</text>
</g>
</svg>
